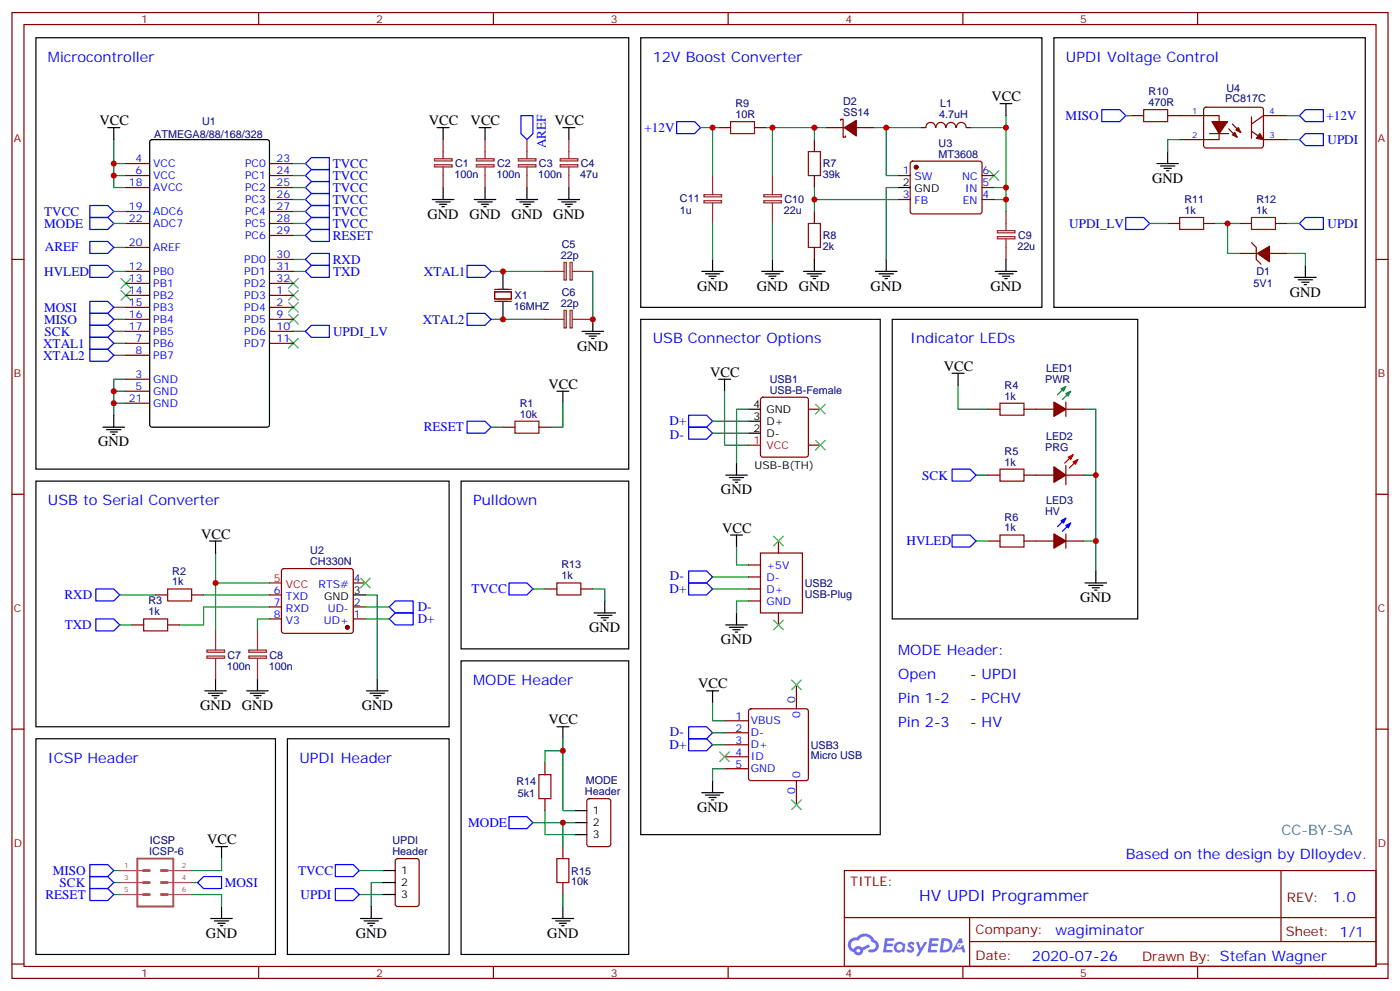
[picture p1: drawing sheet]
<svg xmlns="http://www.w3.org/2000/svg" width="412mm" height="292mm" viewBox="0 0 412 292" stroke-linecap="round" stroke-linejoin="round" font-family="sans-serif">
<g fill="none" stroke="#870000" stroke-width=".35">
<path d="M3.5 3.7h405.4v284.3h-405.4zM7.1 7.2h398.2v277.3h-398.2zM76.2 3.7v3.5M145.3 3.7v3.5M214.5 3.7v3.5M283.6 3.7v3.5M352.8 3.7v3.5M3.5 76.4h3.6M405.3 76.4h3.6M3.5 145.5h3.6M405.3 145.5h3.6M3.5 214.7h3.6"/>
<path d="M405.3 214.7h3.6M248.7 256.3h156.6v28.2h-156.6zM377.3 256.3v20.9M248.7 270.1h156.5M285.6 277.2h119.6M285.6 270.1v14.2M3.5 283.8h3.6M76.2 284.5v3.5M145.3 284.5v3.5M214.5 284.5v3.5M283.6 284.5v3.5M352.8 284.5v3.5"/>
<path d="M405.3 283.8h3.6"/>
</g>
<g fill="#5487ff">
<path d="M267.7 277.5a1.22 1.22 0 0 1 1.7 .2l-.4 .6a.47 .47 0 0 0-.3-.4 .47 .47 0 0 0-.5 .2l.1 .2a1.14 1.14 0 0 1 .8 1.8 1.14 1.14 0 0 1-1.9 0l-.2-.2 .5-.6 .7 .5a.29 .29 0 0 0 .3-.3 .29 .29 0 0 0-.2-.3 1.04 1.04 0 0 1-.6-1.7z"/>
<path d="M260.7 276.2h2.4l.3 .2-.2 .5-1.8 .1-.1 .8h1.5l.3 .4-.3 .4h-1.6l-.2 1.1h1.7l.2 .3-.2 .3-2.6 .1z"/>
<path d="M273.8 276.2h2.4l.3 .2-.1 .5-1.8 .1-.2 .8h1.6l.3 .4-.4 .4-1.6-.1-.1 1.1 1.7 .1 .2 .3-.2 .3-2.6 .1z"/>
<path d="M282.6 276.2h.7l.3 1.3-.6 .3a.69 .69 0 0 0-1 .3 .69 .69 0 0 0 .4 .9 .69 .69 0 0 0 .9-.6l.5-.2 .6 2.2h-.8l-.2-.9h-1.8l-.5 .9h-.8z"/>
<path d="M269.8 277.3h.8l.6 1.8 1.1-1.8h.9l-2.6 4.2h-.8l.9-1.5z"/>
<path d="M277.4 276.2l-.6 4.2h1.3a2.11 2.11 0 0 0 2.5-2.1 2.11 2.11 0 0 0-2.5-2.1zM278.1 277a1.39 1.39 0 0 1 1.7 1.4 1.39 1.39 0 0 1-1.8 1.2h-.3z"/>
<path d="M263.7 277.8a1.54 1.54 0 0 0-.1 2.2 1.54 1.54 0 0 0 2.2 .1l.6 .3 .3-2.3-.2-.3h-.4a1.49 1.49 0 0 0-2.4 0zM264 278.8a.94 .94 0 0 1 1.8 0 .94 .94 0 0 1-1.8 0z"/>
<path d="M250.4 276.6a2.18 2.18 0 0 0 1.1 3.7 1.44 1.44 0 0 0 1.6 .9 1.44 1.44 0 0 0 1.2-1.4l2-1.1-.5-.7-1.9 1a1.47 1.47 0 0 0-2.4 .4 1.39 1.39 0 0 1-.7-1.9 1.39 1.39 0 0 1 2-.5 2.12 2.12 0 0 1 2.2-1.3 2.12 2.12 0 0 1 1.9 1.7 1.14 1.14 0 0 1 1.1 1.4 1.14 1.14 0 0 1-1.7 .7 .43 .43 0 0 0-.5 .4 .43 .43 0 0 0 .4 .5 1.98 1.98 0 0 0 2.5-1.2 1.98 1.98 0 0 0-1.2-2.6 3.1 3.1 0 0 0-5.3-.6l-.9 .1zM252.3 279.9a.55 .55 0 0 1 1.1 0 .55 .55 0 0 1-1.1 0z"/>
<circle cx="282.6" cy="278.3" r=".26"/>
</g>
<g fill="none" stroke="#008700" stroke-width=".35">
<path d="M209.9 37.6v14.1M227.5 37.6v14.1M239.9 37.6v3.5M257.5 37.6h14.1M261.1 37.6v14.1h3.5M296.3 34v3.6h-10.5M296.3 37.6v17.6h-3.5M33.5 41.1v14.1h3.5M33.5 48.2h3.5M33.5 51.7h3.5M86.4 48.2h3.6M86.4 51.7h3.6"/>
<path d="M86.4 58.7h3.6M86.4 55.2h3.6M239.9 58.7h24.7M239.9 55.2v7.1M264.6 55.2h-3.5v21.2M292.8 58.7h3.5M296.3 55.2v7.1M33.5 72.8h3.5M33.5 79.9h3.5M33.5 65.8h3.5M33.5 62.3h3.5M86.4 79.9h3.6"/>
<path d="M86.4 76.4h3.6M86.4 69.3h3.6M86.4 65.8h3.6M86.4 62.3h3.6M144.6 79.9h15.9M174.6 79.9v14.1M209.9 65.8v10.6M227.5 65.8v10.6M33.5 97.5h3.5M33.5 90.5h3.5M33.5 94h3.5M86.4 97.5h3.6"/>
<path d="M144.6 94h15.9M33.5 118.7h3.5M33.5 115.2h3.5M33.5 104.6h3.5M33.5 101.1h3.5M37 111.7h-3.5v10.5M165.8 118.7v7.1h-3.5M282.2 113.4v7.1h8.8M144.6 125.8h3.6M287.5 139.9h3.5M319.3 120.5h3.5v47.6M319.3 139.9h3.5"/>
<path d="M287.5 159.3h3.5M319.3 159.3h3.5M35.3 175.2h10.6M60 175.2h19.4M63.5 162.8v8.8h15.9M63.5 171.6v14.1M79.4 178.7h-19.4v5.3h-7.1M107.6 175.2h3.5v24.6M107.6 178.7h7.1M157 173.4h3.5M174.6 173.4h3.6v3.5M35.3 184h3.5"/>
<path d="M79.4 182.2h-3.6v3.5M107.6 182.2h7.1M33.5 259.8h1.8M33.5 256.3h1.8M56.4 259.8h1.8M65.3 252.8v3.5h-8.9M105.8 256.3h7.1M112.9 259.8h-3.5v7.1M33.5 263.3h1.8M56.4 263.3h8.9v3.6M105.8 263.3h7.1"/>
</g>
<g fill="none" stroke="#3c3" stroke-width=".35">
<path d="M291.4 50.3l2.8 2.8M294.2 50.3l-2.8 2.8M35.6 85.5l2.9 2.9M35.6 82l2.9 2.8M38.5 85.5l-2.9 2.9M38.5 82l-2.9 2.8M85 99.7l2.8 2.8M85 92.6l2.8 2.8M85 89.1l2.8 2.8M85 85.5l2.8 2.9M85 82l2.8 2.8M87.8 99.7l-2.8 2.8"/>
<path d="M87.8 92.6l-2.8 2.8M87.8 89.1l-2.8 2.8M87.8 85.5l-2.8 2.9M87.8 82l-2.8 2.8M240.2 119.1l2.9 2.8M243.1 119.1l-2.9 2.8M240.2 129.6l2.9 2.9M243.1 129.6l-2.9 2.9M106.2 170.2l2.8 2.8M109 170.2l-2.8 2.8"/>
</g>
<g fill="none" stroke="#00f" stroke-width=".35">
<path d="M153.5 34h3.5v5.3l-1.8 1.8-1.7-1.8zM199.3 35.8h5.3l1.8 1.8-1.8 1.7h-5.3zM90 48.2l1.7-1.8h5.3v3.5h-5.3zM90 51.7l1.7-1.8h5.3v3.5h-5.3zM90 55.2l1.7-1.8h5.3v3.6h-5.3zM90 58.7l1.7-1.7h5.3v3.5h-5.3zM26.5 71.1h5.2l1.8 1.7-1.8 1.8h-5.2zM26.5 78.1h5.2l1.8 1.8-1.8 1.8h-5.2zM26.5 64h5.2l1.8 1.8-1.8 1.8h-5.2zM26.5 60.5h5.2l1.8 1.8-1.8 1.7h-5.2zM90 79.9l1.7-1.8h5.3v3.6h-5.3zM90 76.4l1.7-1.8h5.3v3.5h-5.3z"/>
<path d="M90 69.3l1.7-1.7h5.3v3.5h-5.3zM90 62.3l1.7-1.8h5.3v3.5h-5.3zM90 65.8l1.7-1.8h5.3v3.6h-5.3zM137.6 78.1h5.3l1.7 1.8-1.7 1.8h-5.3zM331.6 64h5.3l1.8 1.8-1.8 1.8h-5.3zM382.8 65.8l1.7-1.8h5.3v3.6h-5.3zM26.5 88.7h5.2l1.8 1.8-1.8 1.8h-5.2zM26.5 92.3h5.2l1.8 1.7-1.8 1.8h-5.2zM26.5 95.8h5.2l1.8 1.7-1.8 1.8h-5.2zM26.5 99.3h5.2l1.8 1.8-1.8 1.7h-5.2zM90 97.5l1.7-1.7h5.3v3.5h-5.3zM137.6 92.3h5.3l1.7 1.7-1.7 1.8h-5.3z"/>
<path d="M26.5 102.8h5.2l1.8 1.8-1.8 1.8h-5.2zM137.6 124h5.3l1.7 1.8-1.7 1.7h-5.3zM280.5 138.1h5.3l1.7 1.8-1.7 1.7h-5.3zM280.5 157.5h5.3l1.7 1.8-1.7 1.7h-5.3zM314 152.6l-2.5 2.4M315.4 154l-2.5 2.5M28.2 173.4h5.3l1.8 1.8-1.8 1.7h-5.3zM114.7 178.7l1.7-1.8h5.3v3.5h-5.3zM149.9 171.6h5.3l1.8 1.8-1.8 1.8h-5.3zM28.2 182.2h5.3l1.8 1.8-1.8 1.7h-5.3zM114.7 182.2l1.7-1.8h5.3v3.6h-5.3zM26.5 254.5h5.2l1.8 1.8-1.8 1.8h-5.2z"/>
<path d="M26.5 258.1h5.2l1.8 1.7-1.8 1.8h-5.2zM58.2 259.8l1.8-1.7h5.3v3.5h-5.3zM98.8 254.5h5.3l1.7 1.8-1.7 1.8h-5.3zM26.5 261.6h5.2l1.8 1.7-1.8 1.8h-5.2zM98.8 261.6h5.3l1.7 1.7-1.7 1.8h-5.3z"/>
</g>
<g fill="none" stroke="#000" stroke-width=".35">
<path d="M10.6 11.1h174.6v127h-174.6zM188.7 11.1h118.2v79.4h-118.2zM310.4 11.1h91.8v79.4h-91.8zM31.7 37.6h3.6M33.5 37.6v3.5M128.8 37.6h3.5M130.5 37.6v3.5M141.1 37.6h3.5M142.9 37.6v3.5M165.8 37.6h3.5M167.6 37.6v3.5M294.6 30.5h3.5"/>
<path d="M296.3 30.5v3.5M44.3 41.3l.5-.2h33.9l.6 .4 .1 83.6-.5 .6-34.1 .1-.6-.5-.1-83.5zM127.4 58.7h6.3M128.4 59.4h4.2M130.5 55.2v3.5M139.7 58.7h6.3M140.8 59.4h4.2M142.9 55.2v3.5M152 58.7h6.4M153.1 59.4h4.2M155.2 55.2v3.5M164.4 58.7h6.3"/>
<path d="M165.5 59.4h4.2M167.6 55.2v3.5M264.6 55.2h3.5M129.5 60.1h2.1M130.2 60.9h.7M141.8 60.1h2.1M142.5 60.9h.7M148.2 79.9v5.3M154.2 60.1h2.1M154.9 60.9h.7M166.5 60.1h2.1M167.2 60.9h.7"/>
<path d="M206.7 79.9h6.4M209.9 76.4v3.5M224.4 79.9h6.3M227.5 76.4v3.5M236.7 79.9h6.4M239.9 76.4v3.5M257.9 79.9h6.3M261.1 76.4v3.5M293.2 79.9h6.3M296.3 76.4v3.5M384.5 78.1v3.6M148.2 88.7v5.3"/>
<path d="M171.4 97.5h6.4M172.5 98.2h4.2M173.6 99h2.1M174.3 99.7h.7M174.6 94v3.5M207.8 80.6h4.2M208.8 81.3h2.2M209.5 82h.8M225.4 80.6h4.3M226.5 81.3h2.1M227.2 82h.7M237.8 80.6h4.2"/>
<path d="M238.8 81.3h2.1M239.5 82h.7M258.9 80.6h4.3M260 81.3h2.1M260.7 82h.7M262.8 94h72.3v88.2h-72.3zM294.2 80.6h4.2M295.3 81.3h2.1M296 82h.7M381.4 81.7h6.3M382.4 82.4h4.2M383.5 83.1h2.1"/>
<path d="M384.2 83.8h.7M164 115.2h3.6M165.8 115.2v3.5M280.5 109.9h3.5M282.2 109.9v3.5M30.3 125.8h6.4M31.4 126.5h4.2M32.5 127.2h2.1M33.2 127.9h.7M33.5 122.2v3.6M220.5 127.5h3.5M220.5 124h3.5"/>
<path d="M220.5 120.5h3.5M10.6 141.6h121.7v72.4h-121.7zM61.7 159.3h3.6M63.5 159.3v3.5M104.1 175.2h3.5M178.2 176.9v3.5M319.6 171.6h6.4M320.7 172.3h4.2M321.7 173h2.1M322.4 173.7h.7M322.8 168.1v3.5M63.5 199.8v3.6"/>
<path d="M75.8 199.8v3.6M111.1 199.8v3.6M175 180.4h6.3M176 181.2h4.3M177.1 181.9h2.1M177.8 182.6h.7M10.6 217.5h70.5v63.5h-70.5zM60.3 203.4h6.4M61.4 204.1h4.2M62.4 204.8h2.2M63.1 205.5h.8M72.7 203.4h6.3"/>
<path d="M73.7 204.1h4.3M74.8 204.8h2.1M75.5 205.5h.7M84.7 217.5h47.6v63.5h-47.6zM107.9 203.4h6.4M109 204.1h4.2M110.1 204.8h2.1M110.8 205.5h.7M169.3 238.7h3.6M63.5 249.2h3.5M65.3 249.2v3.6M112.9 256.3h3.5"/>
<path d="M112.9 259.8h3.5M169.3 245.7h3.6M169.3 242.2h3.6M62.1 270.4h6.3M63.1 271.1h4.3M64.2 271.8h2.1M64.9 272.5h.7M65.3 266.9v3.5M106.2 270.4h6.3M107.2 271.1h4.3M108.3 271.8h2.1M109 272.5h.7"/>
<path d="M109.4 266.9v3.5M112.9 263.3h3.5"/>
</g>
<path d="M336.9 32.3h7.1v3.5h-7.1zM238.1 44.6h3.6v7.1h-3.6zM238.1 65.8h3.6v7h-3.6zM347.5 64h7v3.6h-7zM368.7 64h7v3.6h-7zM294.6 118.7h7v3.5h-7zM151.7 124h7v3.5h-7zM294.6 138.1h7v3.5h-7zM294.6 157.5h7v3.5h-7zM49.4 173.4h7v3.5h-7zM164 171.6h7.1v3.6h-7.1zM42.3 182.2h7.1v3.5h-7.1z" fill="none" stroke="#a10000" stroke-width=".35"/>
<g fill="none" stroke="#870000" stroke-width=".35">
<path d="M243.4 37.6h5.3M247.6 35.5v-.4h.8v5.3h.7v-.4M252.2 37.6h5.3M271.6 37.6h1.1M272.7 37.5a1.41 1.41 0 0 1 1.4-1.5 1.41 1.41 0 0 1 1.4 1.5M275.7 37.5a1.41 1.41 0 0 1 1.4-1.5 1.41 1.41 0 0 1 1.4 1.5M278.7 37.5a1.41 1.41 0 0 1 1.4-1.5 1.41 1.41 0 0 1 1.4 1.5M281.8 37.5a1.41 1.41 0 0 1 1.4-1.5 1.41 1.41 0 0 1 1.4 1.5M284.7 37.6h1.1M333.4 34h3.5M344 34h3.5M37 48.2h7.1"/>
<path d="M37 51.7h7.1M37 55.2h7.1M79.4 48.2h7M79.4 51.7h7M79.4 55.2h7M79.4 58.7h7M239.9 41.1v3.5M239.9 51.7v3.5M264.6 51.7h3.5M264.6 58.7h3.5M268.3 47.7l.5-.3h19.8l.5 .3 .2 .5-.1 14.3-.6 .5-20.1-.1-.4-.6v-14.1zM289.3 51.7h3.5"/>
<path d="M289.3 55.2h3.5M289.3 58.7h3.5M37 62.3h7.1M37 65.8h7.1M37 72.8h7.1M37 79.9h7.1M79.4 62.3h7M79.4 65.8h7M79.4 79.9h7M79.4 69.3h7M79.4 76.4h7M239.9 62.3v3.5"/>
<path d="M239.9 72.8v3.6M344 65.8h3.5M354.5 65.8h3.6M365.1 65.8h3.6M365.1 74.6h5.3M368.7 71.4l1.4 1.4v3.6l1.4 1.4M373.9 74.6h5.3M375.7 65.8h3.5M37 83.4h7.1M37 87h7.1M37 90.5h7.1M37 94h7.1"/>
<path d="M37 97.5h7.1M79.4 83.4h7M79.4 87h7M79.4 90.5h7M79.4 94h7M79.4 97.5h7M37 101.1h7.1M37 104.6h7.1M37 111.7h7.1M37 115.2h7.1M37 118.7h7.1M79.4 101.1h7"/>
<path d="M224.2 117.2l.5-.3h12.7l.5 .3 .2 .5v16.2l-.2 .5-.5 .2h-12.7l-.5-.2-.2-.5v-16.2zM314 118.4v4.2M148.2 125.8h3.5M158.7 125.8h3.6M238.1 120.5h3.6M238.1 131.1h3.6M291 139.9h3.6M291 120.5h3.6M301.6 139.9h8.8M301.6 120.5h8.8M314 139.9h5.3M314 120.5h5.3"/>
<path d="M314 137.1v5.6M291 159.3h3.6M301.6 159.3h8.8M314 159.3h5.3M314 157.2v4.2M45.9 175.2h3.5M56.4 175.2h3.6M79.4 175.2h3.5M79.4 178.7h3.5M83.1 167.6l.5-.2h19.8l.5 .2 .2 .5v17.6l-.3 .5-.4 .2h-19.8l-.5-.2-.2-.5v-17.6zM104.1 178.7h3.5M104.1 171.6h3.5"/>
<path d="M160.5 173.4h3.5M171.1 173.4h3.5M38.8 184h3.5M49.4 184h3.5M79.4 182.2h3.5M104.1 182.2h3.5M173.1 235.3l.5-.2h5.6l.7 .5v12.9l-.4 .7h-5.9l-.7-.4v-13zM116.7 253l.4-.2h5.7l.6 .4 .1 13-.5 .6-5.9 .1-.6-.5-.1-12.9z"/>
</g>
<path d="M40.5 252.8h10.5v14.1h-10.5z" fill="none" stroke="#a64a4a" stroke-width=".56"/>
<path d="M42.2 259.8h1.8M42.2 256.3h1.8M47.5 259.8h1.8M47.5 256.3h1.8M42.2 263.3h1.8M47.5 263.3h1.8" fill="none" stroke="#a64a4a" stroke-width=".85"/>
<path d="M35.3 256.3h6.9M35.3 259.8h6.9M49.5 256.3h6.9M49.5 259.8h6.9M35.3 263.3h6.9M49.5 263.3h6.9" fill="none" stroke="#a64a4a" stroke-width=".35"/>
<path d="M220.5 131.1h3.5M316.1 133.9l-2.5 2.4M317.5 135.3l-2.5 2.5M79.4 171.6h3.5" fill="none" stroke="#f00" stroke-width=".35"/>
<g fill="none" stroke="#8c2424" stroke-width=".35">
<path d="M128 48.5h5.2v.6h-5.2zM128 46.7h5.2v.7h-5.2zM130.5 41.1v5.6M130.5 49.2v6M140.3 48.5h5.2v.6h-5.2zM140.3 46.7h5.2v.7h-5.2zM142.9 41.1v5.6M142.9 49.2v6M152.7 48.5h5.2v.6h-5.2zM152.7 46.7h5.2v.7h-5.2zM155.2 41.1v5.6M155.2 49.2v6"/>
<path d="M165 48.5h5.2v.6h-5.2zM165 46.7h5.2v.7h-5.2zM167.6 41.1v5.6M167.6 49.2v6M207.4 59.1h5.1v.6h-5.1zM207.4 57.3h5.1v.7h-5.1zM209.9 51.7v5.6M209.9 59.8v6M225 59.1h5.2v.6h-5.2zM225 57.3h5.2v.7h-5.2zM227.5 51.7v5.6M227.5 59.8v6"/>
<path d="M160.5 79.9h5.7M166.2 77.3h.6v5.1h-.6zM167.9 77.3h.7v5.1h-.7zM168.6 79.9h6M293.8 69.7h5.2v.6h-5.2zM293.8 67.9h5.2v.6h-5.2zM296.3 62.3v5.6M296.3 70.4v6M160.5 94h5.7M166.2 91.4h.6v5.2h-.6zM167.9 91.4h.7v5.2h-.7zM168.6 94h6"/>
<path d="M61 193.1h5.1v.7h-5.1zM61 191.4h5.1v.6h-5.1zM63.5 185.7v5.7M63.5 193.9v5.9M73.3 193.1h5.2v.7h-5.2zM73.3 191.4h5.2v.6h-5.2zM75.8 185.7v5.7M75.8 193.9v5.9"/>
</g>
<g fill="#870000" stroke="#870000" stroke-width=".35">
<path d="M248.7 37.6l3.5-2.1v4.5z"/>
<path d="M310.4 118.4l3.6 2.1-3.6 2.1z"/>
<path d="M310.4 137.4l3.6 2.5-3.6 2.1z"/>
<path d="M310.4 157.2l3.6 2.1-3.6 2.1z"/>
<path d="M370.4 74.6l3.5-2.1v4.6z"/>
<circle cx="102.3" cy="184.7" r=".53"/>
<circle cx="269.9" cy="49.2" r=".53"/>
</g>
<path d="M145.7 85.9h4.9v2.1h-4.9zM145.7 88.7h4.9M145.7 85.2h4.9" fill="none" stroke="#871200" stroke-width=".35"/>
<path d="M314 113.8l-2.5 2.4M315.4 115.2l-2.5 2.5" fill="none" stroke="#090" stroke-width=".35"/>
<g fill="#090" stroke="#090" stroke-width=".35">
<path d="M314 115.9l1.4-.7-.7 1.4z"/>
<path d="M312.6 114.5l1.4-.7-.7 1.4z"/>
</g>
<g fill="#f00" stroke="#f00" stroke-width=".35">
<path d="M316.1 136l1.4-.7-.7 1.4z"/>
<path d="M314.7 134.6l1.4-.7-.7 1.4z"/>
</g>
<g fill="#00f" stroke="#00f" stroke-width=".35">
<path d="M314 154.7l1.4-.7-.7 1.4z"/>
<path d="M312.6 153.3l1.4-.7-.7 1.4z"/>
</g>
<path d="M224 162.8h12.4v17.6h-12.4z" fill="#fff" stroke="#870000" stroke-width=".35"/>
<g fill="none" stroke="#870000" stroke-width=".35">
<path d="M211.7 37.6h3.5M222.2 37.6h3.6M347.5 34h11.6v7.1h-11.6M354.8 31.8l.4-.2h16.5l.5 .7-.1 10.8-.6 .5-16.5-.1-.5-.6v-10.6zM356.3 39.3h5.6M361.9 37.9l2.5 2.5M363 36.5l2.5 2.5M368.7 38.6l3.5 2.5h7M368.7 34.4v6.3M379.2 34h-7l-3.5 2.5M229.3 159.3v3.5M220.5 166.3h3.5"/>
<path d="M220.5 169.9h3.5M220.5 173.4h3.5M220.5 176.9h3.5M229.3 180.4v3.6M213.4 212.2h7.1M213.4 215.7h7.1M213.4 219.3h7.1M220.7 208.9l.5-.2h16.2l.5 .2 .2 .5v19.7l-.2 .5-.5 .2h-16.2l-.5-.2-.2-.5v-19.7zM234.6 201.6v7.1M160.5 224.5v3.6M160.5 235.1v3.6M213.4 222.8h7.1"/>
<path d="M213.4 226.3h7.1M234.6 229.8v7.1M165.8 249.2v3.6M165.8 259.8v3.5"/>
</g>
<path d="M324.6 32.3h5.2l1.8 1.7-1.8 1.8h-5.2zM382.8 34l1.7-1.7h5.3v3.5h-5.3zM382.8 41.1l1.7-1.8h5.3v3.6h-5.3zM202.8 122.2h5.3l1.8 1.8-1.8 1.8h-5.3zM202.8 125.8h5.3l1.8 1.7-1.8 1.8h-5.3zM202.8 168.1h5.3l1.8 1.8-1.8 1.7h-5.3zM202.8 171.6h5.3l1.8 1.8-1.8 1.8h-5.3zM202.8 214h5.3l1.8 1.7-1.8 1.8h-5.3zM202.8 217.5h5.3l1.8 1.8-1.8 1.7h-5.3zM149.9 240.4h5.3l1.8 1.8-1.8 1.7h-5.3z" fill="none" stroke="#00f" stroke-width=".35"/>
<g fill="none" stroke="#000" stroke-width=".35">
<path d="M340.8 48.2h6.3M341.8 48.9h4.3M342.9 49.6h2.1M343.6 50.3h.7M344 44.6v3.6M188.7 94h70.6v151.7h-70.6zM211.7 111.7h3.5M213.4 111.7v3.5M213.8 139.9h6.3M217 136.3v3.6M135.8 141.6h49.4v49.4h-49.4zM214.8 140.6h4.3"/>
<path d="M215.2 157.5h3.5M215.9 141.3h2.1M216.6 142h.7M217 157.5v3.5M135.8 194.6h49.4v86.4h-49.4zM213.8 184h6.3M214.8 184.7h4.3M215.9 185.4h2.1M216.6 186.1h.7M217 180.4v3.6M164 214h3.6M165.8 214v3.5"/>
<path d="M208.1 203.4h3.6M209.9 203.4v3.5M206.7 233.4h6.4M207.8 234.1h4.2M208.8 234.8h2.2M209.5 235.5h.8M209.9 229.8v3.6M162.6 270.4h6.4M163.7 271.1h4.2M164.7 271.8h2.2M165.5 272.5h.7M165.8 266.9v3.5"/>
</g>
<path d="M215.2 35.8h7v3.5h-7zM158.7 228.1h3.6v7h-3.6zM164 252.8h3.6v7h-3.6z" fill="none" stroke="#a10000" stroke-width=".35"/>
<g fill="none" stroke="#008700" stroke-width=".35">
<path d="M206.4 37.6h5.3M225.8 37.6h17.6M331.6 34h1.8M379.2 34h3.6M347.5 41.1h-3.5v3.5M379.2 41.1h3.6M338.7 65.8h5.3M358.1 65.8h7M361.6 65.8v8.8h3.5M379.2 74.6h5.3v3.5M379.2 65.8h3.6M213.4 115.2v15.9h7.1"/>
<path d="M209.9 124h10.6M209.9 127.5h10.6M220.5 120.5h-3.5v15.8M209.9 173.4h10.6M209.9 169.9h10.6M217 161v5.3h3.5M220.5 176.9h-3.5v3.5M165.8 217.5v21.2h3.5M209.9 206.9v5.3h3.5M209.9 215.7h3.5M209.9 219.3h3.5M160.5 238.7v7h8.8"/>
<path d="M165.8 221h-5.3v3.5M213.4 226.3h-3.5v3.5M157 242.2h12.3M165.8 242.2v7M165.8 263.3v3.6"/>
</g>
<path d="M227.9 157.9l2.8 2.8M230.7 157.9l-2.8 2.8M227.9 182.6l2.8 2.8M230.7 182.6l-2.8 2.8M233.2 200.2l2.8 2.8M236 200.2l-2.8 2.8M212 221.4l2.8 2.8M214.8 221.4l-2.8 2.8M233.2 235.5l2.8 2.8M236 235.5l-2.8 2.8" fill="none" stroke="#3c3" stroke-width=".35"/>
<g fill="#870000" stroke="#870000" stroke-width=".35">
<path d="M371.1 39.3l1.1 1.8-2.1-.4z"/>
<path d="M363 39.7l.7-.7 .7 1.4z"/>
<path d="M364.1 38.3l.7-.7 .7 1.4z"/>
<path d="M357 35.8h4.6l-2.5 3.5z"/>
</g>
<g fill="#c00">
<circle cx="209.9" cy="37.6" r=".88"/>
<circle cx="361.6" cy="65.8" r=".88"/>
<circle cx="322.8" cy="159.3" r=".88"/>
<circle cx="296.3" cy="37.6" r=".88"/>
<circle cx="296.3" cy="55.2" r=".88"/>
<circle cx="239.9" cy="58.7" r=".88"/>
<circle cx="261.1" cy="37.6" r=".88"/>
<circle cx="63.5" cy="171.6" r=".88"/>
<circle cx="148.2" cy="94" r=".88"/>
<circle cx="148.2" cy="79.9" r=".88"/>
<circle cx="33.5" cy="51.7" r=".88"/>
<circle cx="33.5" cy="115.2" r=".88"/>
<circle cx="174.6" cy="94" r=".88"/>
<circle cx="33.5" cy="118.7" r=".88"/>
<circle cx="33.5" cy="48.2" r=".88"/>
<circle cx="322.8" cy="139.9" r=".88"/>
<circle cx="296.3" cy="58.7" r=".88"/>
<circle cx="165.8" cy="221" r=".88"/>
<circle cx="165.8" cy="242.2" r=".88"/>
<circle cx="227.5" cy="37.6" r=".88"/>
<circle cx="239.9" cy="37.6" r=".88"/>
</g>
<text font-size="4.6" fill="#00f" x="270.8" y="265.3">HV UPDI Programmer</text>
<g font-size="4.2" fill="#00f">
<text x="14.1" y="18.2">Microcontroller</text>
<text x="192.3" y="18.2">12V Boost Converter</text>
<text x="314" y="18.2">UPDI Voltage Control</text>
<text x="192.3" y="101.1">USB Connector Options</text>
<text x="268.1" y="101.1">Indicator LEDs</text>
<text x="14.1" y="148.7">USB to Serial Converter</text>
<text x="139.3" y="148.7">Pulldown</text>
<text x="264.6" y="192.8">MODE Header:</text>
<text x="139.3" y="201.6">MODE Header</text>
<text x="264.6" y="199.8">Open</text>
<text x="285.8" y="199.8">- UPDI</text>
<text x="264.6" y="206.9">Pin 1-2</text>
<text x="285.8" y="206.9">- PCHV</text>
<text x="264.6" y="214">Pin 2-3</text>
<text x="285.8" y="214">- HV</text>
<text x="14.1" y="224.5">ICSP Header</text>
<text x="88.2" y="224.5">UPDI Header</text>
<text x="331.6" y="252.8">Based on the design by Dlloydev.</text>
<text x="392.5" y="265.6">1.0</text>
<text x="310.9" y="275.1">wagiminator</text>
<text x="304" y="282.9">2020-07-26</text>
</g>
<g font-size="4.2">
<text x="292.1" y="29.8">VCC</text>
<text x="29.3" y="36.9">VCC</text>
<text x="126.3" y="36.9">VCC</text>
<text x="138.6" y="36.9">VCC</text>
<text x="163.3" y="36.9">VCC</text>
<text x="339.4" y="53.8">GND</text>
<text x="125.9" y="64.4">GND</text>
<text x="138.3" y="64.4">GND</text>
<text x="150.6" y="64.4">GND</text>
<text x="163" y="64.4">GND</text>
<text x="205.3" y="85.5">GND</text>
<text x="223" y="85.5">GND</text>
<text x="235.3" y="85.5">GND</text>
<text x="256.5" y="85.5">GND</text>
<text x="291.7" y="85.5">GND</text>
<text x="379.9" y="87.3">GND</text>
<text x="170" y="103.2">GND</text>
<text x="209.2" y="110.9">VCC</text>
<text x="278" y="109.2">VCC</text>
<text x="161.6" y="114.5">VCC</text>
<text x="28.9" y="131.4">GND</text>
<text x="212.4" y="145.5">GND</text>
<text x="59.3" y="158.6">VCC</text>
<text x="212.7" y="156.8">VCC</text>
<text x="318.2" y="177.3">GND</text>
<text x="173.6" y="186.1">GND</text>
<text x="212.4" y="189.6">GND</text>
<text x="205.7" y="202.7">VCC</text>
<text x="58.9" y="209">GND</text>
<text x="71.3" y="209">GND</text>
<text x="106.5" y="209">GND</text>
<text x="161.6" y="213.3">VCC</text>
<text x="205.3" y="239">GND</text>
<text x="61" y="248.5">VCC</text>
<text x="60.7" y="276">GND</text>
<text x="104.8" y="276">GND</text>
<text x="161.2" y="276">GND</text>
</g>
<text font-size="4.2" fill="#0099b0" x="377.5" y="245.7">CC-BY-SA</text>
<g font-size="3.9" fill="#00f">
<text x="313.9" y="35.3">MISO</text>
<text x="390.7" y="35.2">+12V</text>
<text x="189.8" y="38.9">+12V</text>
<text x="160.7" y="43.7" transform="rotate(-90 160.7 43.7)">AREF</text>
<text x="391" y="42.3">UPDI</text>
<text x="98" y="49.5">TVCC</text>
<text x="98" y="53">TVCC</text>
<text x="98" y="56.5">TVCC</text>
<text x="13" y="63.5">TVCC</text>
<text x="98" y="60">TVCC</text>
<text x="98" y="63.6">TVCC</text>
<text x="13" y="67.1">MODE</text>
<text x="98" y="70.6">RESET</text>
<text x="98" y="67.1">TVCC</text>
<text x="315" y="67.1">UPDI_LV</text>
<text x="391" y="67">UPDI</text>
<text x="13.3" y="73.8">AREF</text>
<text x="98" y="77.6">RXD</text>
<text x="13" y="81.2">HVLED</text>
<text x="98.1" y="81.2">TXD</text>
<text x="124.9" y="81.2">XTAL1</text>
<text x="13" y="91.8">MOSI</text>
<text x="13" y="95.3">MISO</text>
<text x="124.5" y="95.3">XTAL2</text>
<text x="13.1" y="98.8">SCK</text>
<text x="98.1" y="98.8">UPDI_LV</text>
<text x="12.7" y="105.9">XTAL2</text>
<text x="12.7" y="102.4">XTAL1</text>
<text x="197.3" y="125.2">D+</text>
<text x="124.8" y="127">RESET</text>
<text x="197.3" y="129.1">D-</text>
<text x="271.7" y="141.3">SCK</text>
<text x="267" y="160.5">HVLED</text>
<text x="197.3" y="170.7">D-</text>
<text x="19" y="176.4">RXD</text>
<text x="123" y="180">D-</text>
<text x="138.9" y="174.7">TVCC</text>
<text x="197.3" y="174.6">D+</text>
<text x="19.1" y="185.2">TXD</text>
<text x="123" y="183.5">D+</text>
<text x="197.3" y="220.5">D+</text>
<text x="197.3" y="216.6">D-</text>
<text x="137.9" y="243.4">MODE</text>
<text x="15.6" y="257.6">MISO</text>
<text x="87.8" y="257.6">TVCC</text>
<text x="17.5" y="261.1">SCK</text>
<text x="66.2" y="261.1">MOSI</text>
<text x="13.4" y="264.7">RESET</text>
<text x="88.6" y="264.7">UPDI</text>
</g>
<g font-size="3.9" fill="#800">
<text x="250.5" y="260.9">TITLE:</text>
<text x="379.1" y="265.6">REV:</text>
<text x="287.4" y="275.1">Company:</text>
<text x="378.7" y="275.7">Sheet: 1/1</text>
<text x="287.4" y="282.8">Date:</text>
<text x="336.4" y="282.8">Drawn By: Stefan Wagner</text>
</g>
<g font-size="3.2" fill="#800">
<text x="41.6" y="6.7">1</text>
<text x="110.8" y="6.7">2</text>
<text x="179.9" y="6.7">3</text>
<text x="249.1" y="6.7">4</text>
<text x="318.2" y="6.7">5</text>
<text x="4.1" y="41.8">A</text>
<text x="405.9" y="41.8">A</text>
<text x="4.1" y="110.9">B</text>
<text x="405.9" y="110.9">B</text>
<text x="4.1" y="180.1">C</text>
<text x="405.9" y="180.1">C</text>
<text x="4.1" y="249.2">D</text>
<text x="405.9" y="249.2">D</text>
<text x="41.6" y="287.5">1</text>
<text x="110.8" y="287.5">2</text>
<text x="179.9" y="287.5">3</text>
<text x="249.1" y="287.5">4</text>
<text x="318.2" y="287.5">5</text>
</g>
<g font-size="3.2" fill="#000080">
<text x="338.3" y="28.1">R10</text>
<text x="361.3" y="27">U4</text>
<text x="216.6" y="34.7">10R</text>
<text x="216.6" y="31.6">R9</text>
<text x="248.4" y="34">SS14</text>
<text x="248.4" y="30.8">D2</text>
<text x="276.6" y="34.7">4.7uH</text>
<text x="276.9" y="31.5">L1</text>
<text x="338.3" y="31.2">470R</text>
<text x="360.9" y="30.2">PC817C</text>
<text x="45.4" y="40.5">ATMEGA8/88/168/328</text>
<text x="59.5" y="36.8">U1</text>
<text x="276.5" y="46.4">MT3608</text>
<text x="276.5" y="43.2">U3</text>
<text x="133.9" y="52.5">100n</text>
<text x="134.1" y="49.3">C1</text>
<text x="146.2" y="52.5">100n</text>
<text x="146.4" y="49.3">C2</text>
<text x="158.6" y="52.5">100n</text>
<text x="158.7" y="49.3">C3</text>
<text x="170.9" y="52.5">47u</text>
<text x="171.1" y="49.3">C4</text>
<text x="242.4" y="52.5">39k</text>
<text x="242.4" y="49.3">R7</text>
<text x="200.3" y="59.5">C11</text>
<text x="231.1" y="59.9">C10</text>
<text x="348.9" y="59.9">R11</text>
<text x="370.1" y="59.9">R12</text>
<text x="200.2" y="63">1u</text>
<text x="230.9" y="63.1">22u</text>
<text x="348.9" y="63">1k</text>
<text x="370.1" y="63">1k</text>
<text x="242.4" y="70.5">R8</text>
<text x="299.9" y="70.5">C9</text>
<text x="165.2" y="76.2">22p</text>
<text x="165.5" y="73">C5</text>
<text x="242.4" y="73.7">2k</text>
<text x="299.7" y="73.7">22u</text>
<text x="370.1" y="81.1">D1</text>
<text x="151.6" y="88.1">X1</text>
<text x="165.5" y="87.1">C6</text>
<text x="369.3" y="84.6">5V1</text>
<text x="151.3" y="91.3">16MHZ</text>
<text x="165.2" y="90.3">22p</text>
<text x="226.8" y="112.7">USB1</text>
<text x="307.9" y="112.7">PWR</text>
<text x="308.1" y="109.5">LED1</text>
<text x="153.1" y="119.7">R1</text>
<text x="226.8" y="115.9">USB-B-Female</text>
<text x="295.9" y="117.7">1k</text>
<text x="295.9" y="114.5">R4</text>
<text x="153.1" y="122.9">10k</text>
<text x="308.1" y="129.6">LED2</text>
<text x="295.9" y="137.1">1k</text>
<text x="295.9" y="133.9">R5</text>
<text x="307.9" y="132.8">PRG</text>
<text x="308.1" y="148.3">LED3</text>
<text x="295.9" y="153.3">R6</text>
<text x="307.9" y="151.5">HV</text>
<text x="295.9" y="156.5">1k</text>
<text x="91.4" y="166.3">CH330N</text>
<text x="91.4" y="163.2">U2</text>
<text x="165.4" y="167.3">R13</text>
<text x="50.8" y="172.3">1k</text>
<text x="50.8" y="169.2">R2</text>
<text x="165.4" y="170.6">1k</text>
<text x="237.1" y="172.8">USB2</text>
<text x="43.8" y="177.9">R3</text>
<text x="237.1" y="175.9">USB-Plug</text>
<text x="43.8" y="181.2">1k</text>
<text x="66.9" y="197.1">100n</text>
<text x="67" y="193.9">C7</text>
<text x="79.2" y="197.1">100n</text>
<text x="79.4" y="193.9">C8</text>
<text x="238.8" y="220.4">USB3</text>
<text x="238.8" y="223.6">Micro USB</text>
<text x="152.1" y="231">R14</text>
<text x="172.6" y="230.8">MODE</text>
<text x="152.5" y="234.5">5k1</text>
<text x="172.3" y="234.1">Header</text>
<text x="43.9" y="251.7">ICSP-6</text>
<text x="44.2" y="248.5">ICSP</text>
<text x="115.6" y="251.7">Header</text>
<text x="115.6" y="248.5">UPDI</text>
<text x="168.3" y="257.5">R15</text>
<text x="168.3" y="260.6">10k</text>
</g>
<g font-size="3.2" fill="#00f">
<text x="40" y="47.8">4</text>
<text x="81.5" y="47.8">23</text>
<text x="40" y="51.3">6</text>
<text x="45.2" y="49.2">VCC</text>
<text x="45.2" y="52.7">VCC</text>
<text x="72.2" y="49.2">PC0</text>
<text x="72.2" y="52.7">PC1</text>
<text x="81.5" y="51.3">24</text>
<text x="265.9" y="51.3">1</text>
<text x="269.4" y="53.1">SW</text>
<text x="283.4" y="53.1">NC</text>
<text x="289.5" y="51.3">6</text>
<text x="37.9" y="54.9">18</text>
<text x="45.2" y="56.3">AVCC</text>
<text x="72.2" y="56.3">PC2</text>
<text x="72.2" y="59.8">PC3</text>
<text x="81.5" y="54.9">25</text>
<text x="81.5" y="58.4">26</text>
<text x="265.9" y="58.4">3</text>
<text x="284.3" y="56.6">IN</text>
<text x="289.5" y="58.4">4</text>
<text x="289.5" y="54.9">5</text>
<text x="37.9" y="61.9">19</text>
<text x="37.9" y="65.4">22</text>
<text x="45.2" y="63.3">ADC6</text>
<text x="72.2" y="63.3">PC4</text>
<text x="81.5" y="61.9">27</text>
<text x="81.5" y="65.4">28</text>
<text x="269.4" y="60.1">FB</text>
<text x="283.6" y="60.1">EN</text>
<text x="45.2" y="66.9">ADC7</text>
<text x="72.2" y="66.9">PC5</text>
<text x="72.2" y="70.4">PC6</text>
<text x="81.5" y="69">29</text>
<text x="37.9" y="72.5">20</text>
<text x="45.2" y="73.9">AREF</text>
<text x="71.9" y="77.4">PD0</text>
<text x="81.5" y="76">30</text>
<text x="37.9" y="79.6">12</text>
<text x="37.9" y="83.1">13</text>
<text x="45.2" y="81">PB0</text>
<text x="71.9" y="81">PD1</text>
<text x="81.5" y="79.6">31</text>
<text x="81.5" y="83.1">32</text>
<text x="37.9" y="86.6">14</text>
<text x="45.2" y="84.5">PB1</text>
<text x="45.2" y="88">PB2</text>
<text x="71.9" y="84.5">PD2</text>
<text x="71.9" y="88">PD3</text>
<text x="81.5" y="86.6">1</text>
<text x="37.9" y="90.1">15</text>
<text x="37.9" y="93.7">16</text>
<text x="45.2" y="91.5">PB3</text>
<text x="45.2" y="95.1">PB4</text>
<text x="71.9" y="91.5">PD4</text>
<text x="71.9" y="95.1">PD5</text>
<text x="81.5" y="90.1">2</text>
<text x="81.5" y="93.7">9</text>
<text x="37.9" y="97.2">17</text>
<text x="40" y="100.7">7</text>
<text x="45.2" y="98.6">PB5</text>
<text x="71.9" y="98.6">PD6</text>
<text x="81.5" y="97.2">10</text>
<text x="81.5" y="100.7">11</text>
<text x="40" y="104.2">8</text>
<text x="45.2" y="102.1">PB6</text>
<text x="45.2" y="105.7">PB7</text>
<text x="71.9" y="102.1">PD7</text>
<text x="40" y="111.3">3</text>
<text x="45.2" y="112.7">GND</text>
<text x="37.9" y="118.4">21</text>
<text x="40" y="114.8">5</text>
<text x="45.2" y="116.2">GND</text>
<text x="45.2" y="119.8">GND</text>
<text x="225.8" y="167.4">+5V</text>
<text x="93.8" y="173">RTS#</text>
<text x="104.2" y="171.3">4</text>
<text x="225.8" y="170.9">D-</text>
<text x="80.7" y="174.8">6</text>
<text x="80.7" y="178.3">7</text>
<text x="84.2" y="176.6">TXD</text>
<text x="104.2" y="178.3">2</text>
<text x="225.8" y="174.4">D+</text>
<text x="225.8" y="178">GND</text>
<text x="80.7" y="181.9">8</text>
<text x="84.2" y="180.1">RXD</text>
<text x="84.2" y="183.6">V3</text>
<text x="95.4" y="183.6">UD+</text>
<text x="96.6" y="180.1">UD-</text>
<text x="104.2" y="181.9">1</text>
<text x="234.2" y="206.9" transform="rotate(-90 234.2 206.9)">0</text>
<text x="216.7" y="211.8">1</text>
<text x="216.7" y="215.4">2</text>
<text x="221.2" y="213.3">VBUS</text>
<text x="235.7" y="211.4" transform="rotate(-90 235.7 211.4)">0</text>
<text x="216.7" y="218.9">3</text>
<text x="221.2" y="216.8">D-</text>
<text x="221.2" y="220.3">D+</text>
<text x="216.7" y="222.4">4</text>
<text x="216.7" y="226">5</text>
<text x="221.2" y="223.8">ID</text>
<text x="221.2" y="227.4">GND</text>
<text x="234.2" y="233.6" transform="rotate(-90 234.2 233.6)">0</text>
<text x="235.7" y="229.1" transform="rotate(-90 235.7 229.1)">0</text>
</g>
<g font-size="3.2">
<text x="265.9" y="54.9">2</text>
<text x="269.4" y="56.6">GND</text>
<text x="222" y="123.6">3</text>
<text x="222" y="120.1">4</text>
<text x="225.8" y="125.1">D+</text>
<text x="225.8" y="121.5">GND</text>
<text x="222" y="127.2">2</text>
<text x="225.8" y="128.6">D-</text>
<text x="222.2" y="137.9">USB-B(TH)</text>
<text x="95.5" y="176.6">GND</text>
<text x="104.2" y="174.8">3</text>
<text x="174.6" y="239.7">1</text>
<text x="174.6" y="243.2">2</text>
<text x="174.6" y="246.8">3</text>
<text x="118.2" y="257.4">1</text>
<text x="118.2" y="260.9">2</text>
<text x="118.2" y="264.4">3</text>
</g>
<g font-size="3.2" fill="#f00">
<text x="222" y="130.7">1</text>
<text x="225.8" y="132.1">VCC</text>
<text x="80.7" y="171.3">5</text>
<text x="84.2" y="173">VCC</text>
</g>
<g font-size="2.5" fill="#00f">
<text x="351.2" y="33.7">1</text>
<text x="373.9" y="33.7">4</text>
<text x="351.2" y="40.7">2</text>
<text x="373.9" y="40.7">3</text>
</g>
<g font-size="2.1" fill="#a54b4b">
<text x="36.6" y="255.6">1</text>
<text x="53.6" y="255.6">2</text>
<text x="36.6" y="259.1">3</text>
<text x="36.6" y="262.7">5</text>
<text x="53.6" y="259.1">4</text>
<text x="53.6" y="262.7">6</text>
</g>
</svg>
